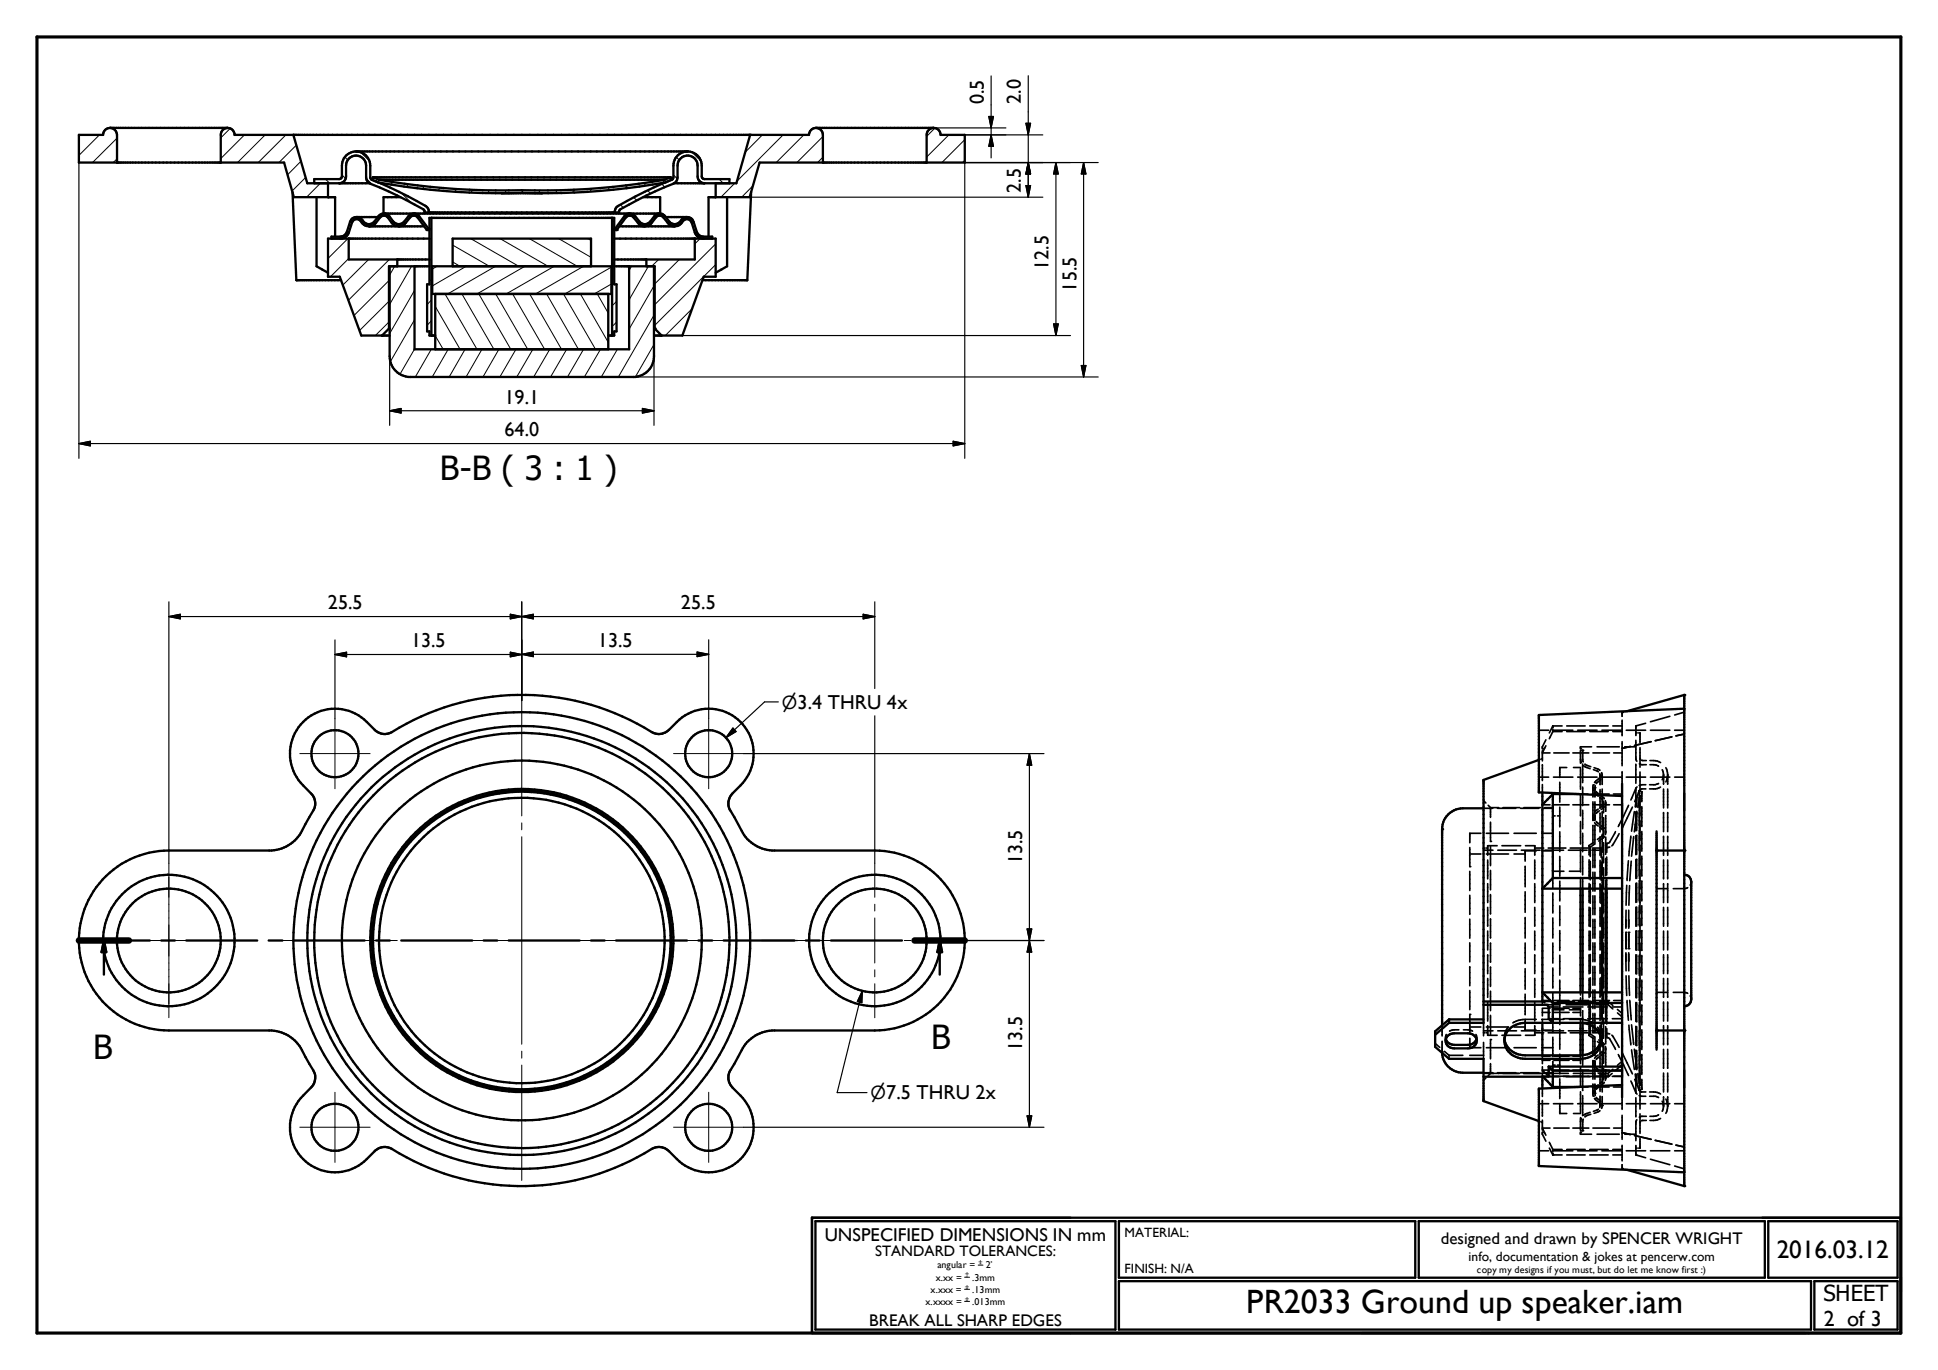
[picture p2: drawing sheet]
<svg xmlns="http://www.w3.org/2000/svg" width="297mm" height="210mm" viewBox="0 0 297 210" stroke-linecap="round" stroke-linejoin="round" font-family="sans-serif">
<g fill="none" stroke="#000" stroke-width=".36">
<path d="M16.9 19.6a1.04 1.04 0 0 0-1.1 1.1h-3.7v4.2h31.4l1.5 5.3h6.4v6.1M16.9 19.6a1.09 1.09 0 0 1 1 1.1v4.2M16.9 19.6h18M34.9 19.6a1.04 1.04 0 0 1 1 1.1h88.1a1.09 1.09 0 0 1 1-1.1M34.9 19.6a1.05 1.05 0 0 0-1.1 1.1v4.2M125 19.6a1.04 1.04 0 0 1 1.1 1.1v4.2M125 19.6h18.1M143.1 19.6a1.04 1.04 0 0 1 1 1.1h3.8v4.2h-31.5l-1.5 5.3h-6.3v6.1M143.1 19.6a1.09 1.09 0 0 0-1.1 1.1v4.2M44.8 29.4l.6 13.6h6.9M45 20.7l2.1 7.4h9.5M48.2 28.1v-.6l4-.1 .2-.4v-1.6a2.2 2.2 0 0 1 2-2.2h51.1a2.17 2.17 0 0 1 2 2.2v1.6l.2 .4 4.1 .1v.6"/>
<path d="M48.5 30.2v10.6l1.8 1M50.3 28.1v2.1M52 28.1a1.04 1.04 0 0 0 1-1.1v-1.6a1.54 1.54 0 0 1 1.6-1.6 1.54 1.54 0 0 1 1.5 1.6v2l.3 .5a79.3 79.3 0 0 1 8.5 4.3l.2 .4h29.8v-.2l.2-.3 2.6-1.4 5.8-2.8 .3-.3v-.4v-1.8a1.54 1.54 0 0 1 1.6-1.6 1.54 1.54 0 0 1 1.5 1.6v1.6a1.04 1.04 0 0 0 1.1 1.1M53.4 36.6v3.2h12.4M54.7 23.2a2.17 2.17 0 0 1 2 2.2v1.8l.3 .4M54.8 33.3l.6 .3a1.2 1.2 0 0 0 1.9 .5l.8-1.1 .6-.3h42.6l.5 .3 .8 1a1.19 1.19 0 0 0 2-.4l.5-.3M56.5 34.7h8.5M57 27.6a51.9 51.9 0 0 1 8.5 4.2l.2 .3v.5M57 27.6l1 .4a104.8 104.8 0 0 0 17.9 1.6 169.6 169.6 0 0 0 14.1-.2l8-.8 4-.6 .9-.4M57.2 27.2l.9 .4M57.2 27.2l-.2 .4M57.2 27.2h45.6"/>
<path d="M57.9 33.3h-3.3l-.4 .1-.5 .4-.5 1.7-.3 .5-.5 .2-1.6 .1v.3M58.1 27.6a110 110 0 0 0 21.9 1.6 108.4 108.4 0 0 0 21.9-1.6M58.1 27.6h43.8M59.1 32.7l.1 .1a2.09 2.09 0 0 1 1.1 1.1 1.07 1.07 0 0 0 1.7 .1l.7-1 .5-.3M60.9 39.8v1M61.4 30.2h-2.6v2.5M63.6 32.7l.5 .3 1.6 2.1M65.4 35.3l-1.4-1.9a.71 .71 0 0 0-1.2 0 2.88 2.88 0 0 1-1.1 1.2 1.35 1.35 0 0 1-1.7-.5l-.6-.7a.74 .74 0 0 0-1.2 0 2.7 2.7 0 0 1-1.1 1.2 1.5 1.5 0 0 1-2-.8 .76 .76 0 0 0-1.1 .3l-.7 1.9-.3 .3-.6 .3M65.4 35.3h.4M65.7 35.1l-.3 .2M65.7 35.1h.1M65.8 36.6h-15.5v5.8h1.8l3.3 9h4.3"/>
<path d="M66.1 33.4v18M72.5 32.6v.1M78 29.6h4M87.4 32.6v.1M93.8 33.4v18M94.1 36.6h15.6v5.8h-1.8l-3.3 9h-4.4M94.1 35.1h.2M94.1 35.3h.4M94.3 35.1l.2 .2M94.5 35.3l1.4-1.9a.74 .74 0 0 1 1.2 0 2.86 2.86 0 0 0 1.2 1.2 1.31 1.31 0 0 0 1.6-.5l.6-.7a.71 .71 0 0 1 1.2 0 2.86 2.86 0 0 0 1.1 1.2 1.5 1.5 0 0 0 2-.8 .76 .76 0 0 1 1.2 .3l.7 1.9 .3 .3 .6 .3M94.9 34.7h8.5M96.3 32.7l-.6 .5-1.4 1.9"/>
<path d="M96.7 32.7l.5 .3 .8 1a1.05 1.05 0 0 0 1.7-.1 2.17 2.17 0 0 1 1.2-1.2M98.6 30.2h2.6v2.5M99.1 39.8v1M102 33.3h3.3l.4 .1 .5 .4 .6 1.7 .3 .5 .5 .2 1.5 .1v.3M102.8 27.2l.1 .4M102.8 27.2l-.9 .4M102.9 27.6a55.3 55.3 0 0 0-8.4 4.2l-.2 .3-.1 .5M105.2 23.2a2.17 2.17 0 0 0-2 2.2v1.8l-.3 .4M106.5 36.6v3.2h-12.4M109.7 28.1v2.1M111.4 30.2v10.6l-1.7 1M115 20.7l-2.1 7.4h-9.6"/>
<path d="M115.1 29.4l-.6 13.6h-6.8M59.6 50.4l-1.1 1M59.6 50.4h.1M59.7 40.8v13.8a3.2 3.2 0 0 0 2.8 3.2h34.9a3.2 3.2 0 0 0 2.8-3.2v-13.8M63.5 40.8v12.7h32.9v-12.7M65.8 40.8h-6.2v9.6M66.2 40.8h27.5v4.3h-27.5zM66.7 51.4h-.9v-.6h-.3v-7.2h.3v-10.2h28.3v10.2h.4v7.2h-.4v.6h-.9M66.7 45.1v8.4M69.4 40.8v-4.2h21.2v4.2M93.2 45.1v8.4M94.1 40.8h6.2v9.6"/>
<path d="M100.2 50.4h.1M100.3 50.4l1.1 1M235.8 116.5l-8.4 3.1v37.2h-5.3M249.4 109l8.7-2.5v75.3l-8.7-2.5M258.1 108.6l-22.3 1v11.9l12.8 .5M15.7 134.8a13.9 13.9 0 0 1 10.2-4.4l16.1-.1a5.9 5.9 0 0 0 4.8-4l1.2-2a2.12 2.12 0 0 0-.3-2.7 8.6 8.6 0 0 1-3.1-4.5 6.9 6.9 0 0 1 3.4-7.6 6.9 6.9 0 0 1 8.2 1.2l1.5 1.4a2.12 2.12 0 0 0 2.4 .1 37.8 37.8 0 0 1 40.1 .2 2.19 2.19 0 0 0 2.3-.5 8.7 8.7 0 0 1 4-2.9 6.9 6.9 0 0 1 8 2.9 6.9 6.9 0 0 1-1 8.5l-1.3 1.3a2.25 2.25 0 0 0-.4 2.3l2 3.7a5.7 5.7 0 0 0 4.5 2.7h16.5a13.8 13.8 0 0 1 13.1 14.2 13.8 13.8 0 0 1-13.8 13.4h-16.2a5.5 5.5 0 0 0-4.1 2.7l-1.9 3.4a2.22 2.22 0 0 0 .4 2.6 8.9 8.9 0 0 1 2.9 4 6.9 6.9 0 0 1-3 8 6.9 6.9 0 0 1-8.5-1l-1.3-1.3a2.16 2.16 0 0 0-2.5-.3 37.8 37.8 0 0 1-40.2-.1 2.2 2.2 0 0 0-2.2 .4 9.4 9.4 0 0 1-3.5 2.8 6.9 6.9 0 0 1-8.4-2.5 6.9 6.9 0 0 1 .9-8.7l1.3-1.4a2.19 2.19 0 0 0 .2-2.5l-1.2-2.1a6.6 6.6 0 0 0-2.6-3.2l-1-.5-1.6-.3-16.5-.1a13.8 13.8 0 0 1-12-8.5 13.8 13.8 0 0 1 2.6-14.6zM227.4 123.9h-3.2a3.2 3.2 0 0 0-3.2 3.2v30.1M236.4 121.5v32M238 134.6l-1.6 1.6h12.2M238 121.7l-1.6 1.7M238 121.7v12.9M238 121.7h4"/>
<path d="M238 134.6h10.6M242.2 136.2v15.9M242.6 136.2v15.9M245.5 136.2v15.9M246.1 136.2v15.9M246.2 136.2v15.9M248.6 120.1v48.1M253.9 130.4h4.2M253.9 127.4v33.5M258.1 134.1a1.04 1.04 0 0 1 1.1 1.1v18a1.08 1.08 0 0 1-1.1 1.1M12.1 144.2h10.9M15.9 144.2v5.2"/>
<path d="M15.9 144.2l.4 1.8h-.7zM24.7 144.2h2.1M28.6 144.2h10.8M41.2 144.2h2.1M45 144.2h10.9M57.6 144.2h2.1M61.5 144.2h10.9M74.1 144.2h2.1M78 144.2h10.8M90.6 144.2h2.1M94.4 144.2h10.9M107 144.2h2.1"/>
<path d="M110.9 144.2h10.8M123.5 144.2h2.1M127.4 144.2h10.8M140 144.2h2.1M143.8 144.2h4.1M144 144.2l.4 1.8h-.7zM144 144.2v5.2M221.6 159.3a1.35 1.35 0 0 0 1.3 .9h2.1a1.3 1.3 0 0 0 1.3-.9M221.6 159.4a1.26 1.26 0 0 1 1.3-1h2.1a1.17 1.17 0 0 1 1.3 1.2 1.17 1.17 0 0 1-1.3 1.1h-2.1a1.23 1.23 0 0 1-1.4-1.3M222.1 156.3l-2.2 1.8v2.4l2.2 1.8h5.3v6.5l8.4 3.1M222.1 156.8l-2.2 1.8M222.1 156.3v.5"/>
<path d="M222.1 156.3h5.3M227.4 154h9.8M227.4 153.5h9.3M230.6 159.3a3 3 0 0 0 3.1 2.5h8.5M236.4 156.8v5M236.4 153.4l.1 .1M238 153.8v3l-.7-.6v-1.8l-.1-.2M238 153.8h10.6M242.2 156.8v5M242.4 156.8a2.87 2.87 0 0 1 2.9 3.3 3.2 3.2 0 0 1-3.1 2.2h-8.5a2.91 2.91 0 0 1-3.1-3.2 3 3 0 0 1 3.1-2.3h14.9M242.6 156.8v5M245.4 159.3a2.98 2.98 0 0 1-2.8 2.5"/>
<path d="M248.6 152.1h-12.2l1.6 1.7M253.9 158h4.2M221 161.4a3.2 3.2 0 0 0 3.2 3h3.2M227.4 165.1h9.8M236.4 165.1v1.8M236.5 165.1l1.5 1.5M237.3 163.5v1.5l-.1-.1M237.3 163.5l.7 .6M237.3 163.5h11.3M238 164.1v2.5M238 164.1h10.6M238 166.6h4"/>
<path d="M242.6 161.8h-.4M248.6 166.3l-12.8 .6v11.8l22.3 1M248.6 163.2l-.3 .3M124.4 186.7h166.9v17.7h-166.9zM125 187.2h45.9v16.6h-45.9zM171.5 196.4h106.1v7.4h-106.1zM171.5 187.2h45.4v8.7h-45.4zM217.4 187.2h53.1v8.7h-53.1zM271 187.2h19.8v8.7h-19.8zM278.1 196.4h12.7v7.4h-12.7z"/>
<circle cx="51.3" cy="115.5" r="3.6"/>
<circle cx="108.6" cy="115.5" r="3.6"/>
<circle cx="25.9" cy="144.2" r="10.1"/>
<circle cx="25.9" cy="144.2" r="8"/>
<circle cx="80" cy="144.2" r="21.9"/>
<circle cx="80" cy="144.2" r="27.6"/>
<circle cx="80" cy="144.2" r="22.8"/>
<circle cx="80" cy="144.2" r="32.9"/>
<circle cx="80" cy="144.2" r="35"/>
<circle cx="80" cy="144.2" r="23.2"/>
<circle cx="80" cy="144.2" r="31.8"/>
<circle cx="80" cy="144.2" r="23"/>
<circle cx="134.1" cy="144.2" r="7.9"/>
<circle cx="134.1" cy="144.2" r="10.1"/>
<circle cx="51.3" cy="172.8" r="3.6"/>
<circle cx="108.6" cy="172.8" r="3.6"/>
</g>
<g fill="#000">
<circle cx="17.9" cy="24.9" r=".18"/>
<circle cx="57.2" cy="27.2" r=".18"/>
<circle cx="58.9" cy="32.7" r=".18"/>
<circle cx="65.7" cy="35.1" r=".18"/>
<circle cx="93.8" cy="33.4" r=".18"/>
<circle cx="94.3" cy="35.1" r=".18"/>
<circle cx="94.5" cy="35.3" r=".18"/>
<circle cx="106.5" cy="36.6" r=".18"/>
<circle cx="115" cy="20.7" r=".18"/>
<circle cx="59.6" cy="50.4" r=".18"/>
<circle cx="93.8" cy="51.4" r=".18"/>
<circle cx="100.3" cy="50.4" r=".18"/>
<circle cx="258.1" cy="106.5" r=".18"/>
<circle cx="221" cy="127.1" r=".18"/>
<circle cx="253.9" cy="130.4" r=".18"/>
<circle cx="258.1" cy="130.4" r=".18"/>
<circle cx="253.9" cy="158" r=".18"/>
<circle cx="258.1" cy="158" r=".18"/>
<circle cx="258.1" cy="181.8" r=".18"/>
</g>
<g fill="none" stroke="#000" stroke-width=".25">
<path d="M235.8 111.9h1.5M235.8 119.1h1.5M236 116.4l-.2 .1M236.4 114.8h.1M236.4 115.1v1.5M236.4 117.2v2.5M236.4 116.3l-.2 .1M236.9 113.4l-.5 1.1v.3M236.9 114.3l-.5 1.1h1.1M238 111.3v.3M238 111.9v.2M238 112.1l-.6 1.1"/>
<path d="M238 111.3l-.6 1.1M238 112.1h1.4M238 111.3h1.4M238.1 111.9h3M238.1 119.1h3M238.1 115.4h2.4M239 119.9v3.1M240.1 117.7h-1.1v1.5M240.1 112.1h2.8M240.1 111.3h2.8M241.1 115.4h2.4M241.2 117.7h1"/>
<path d="M241.8 111.9h3M241.8 119.1h3M242.2 114.8h.1M242.2 115.1v1.9M242.2 117.8v3.2M242.2 116.4l.1 .5M242.2 115h.1M242.4 115h.2M242.6 115h.1M242.6 115v1.8M242.6 117.1v2.9M242.7 117.4l1 .4"/>
<path d="M242.9 117.1l.9 .4M243.6 112.1h2.9M243.6 111.3h2.9M243.9 114.5h-1.7v.3M244.1 115.4h2.6M244.2 118l.8 .3M244.3 117.7l.9 .4M244.4 119.9h.1M244.8 114.5h3.4M244.8 119.6l-.4 .3M244.9 119.8l-.3 .3M245.1 119.3l-.3 .2"/>
<path d="M245.2 118.6v.3M245.2 118.9v.2M245.2 118.9v1.4M245.3 119.5l-.3 .3M245.4 118.4l.1 .5M245.5 111.9h3M245.5 119.1h3M245.5 118.9v.3M245.5 118.9v1.3M247.2 112.1h1.4M247.2 111.3h1.4M247.3 115.4h1.3"/>
<path d="M248.6 110.4v2.4M248.6 113.7v3.7M248.6 118.3v1.8M248.9 109.2h-.3v.6M249 114.5h1.7M249.2 111.9h3M249.2 119.1h3M249.4 109l-.3 .1M249.9 114.4l-1.3 .3M250.7 113.5v2.9M250.7 117.1v3M250.7 116.2l.2 .5"/>
<path d="M250.7 112.4h.2M251.1 112.4h.2v1.4M251.2 117.1l.4 .1h.7M251.3 114.6v3M251.3 118.3v3M251.3 116.2l.1 .2M251.6 116.5l.7 .1M252.2 110.9l-1.5 .4v1.5M252.9 117.2l.8 .1 .5 .2M252.9 116.6h.8l.8 .3M252.9 111.9h3M252.9 119.1h3"/>
<path d="M253 113.7l-2.5 .6M254.7 118l.2 .8M254.9 118.8l-.2 .7M254.9 118.8v1.4M255.3 117.7l.3 1.1M255.6 118.8l-.3 1.1M255.6 118.8v1.4M255.9 109.8l-3 .8M256.2 113l-2.5 .5M256.6 111.9h1.5M256.6 119.1h1.5M258.1 112.5l-1.2 .3"/>
<path d="M258.1 109.2l-1.5 .4M225.3 132.8h.1M225.3 129.9v2.9M225.3 133.6v2.9M225.3 137.2v3M225.3 130.9h1.7M227 127.7h-1.7v1.5M227.4 122.7l.3 .4M227.4 123.9h1.4M227.4 130h.2M227.4 130.3h1.4M227.8 127.7h3.4"/>
<path d="M227.8 130.9h3.4M227.8 130h.2M228 131.8v2.9M228 135.5v2.9M228 139.1v2.9M228.1 123.4l.3 .4M228.4 129h.1M228.4 123.8h1.3M228.4 123.8v1.5M228.4 126v3M228.4 129.7v3M228.4 133.4v3"/>
<path d="M228.4 137.1v3M229.4 129.6h-1.4v1.5M229.5 123.9h2.8M229.5 130.3h2.9M230.2 129.6h2.9M230.3 123.8h2.6M232 127.7h3.4M232 130.9h1.7M233 123.9h2.8M233.2 130.3h2.8M233.5 123.8h2.6M233.7 132.8v3.1"/>
<path d="M233.7 136.7v3.2M233.8 129.6h1.4v1.5M235.2 131.8v2.9M235.2 135.5v2.9M235.2 139.1v2.9M235.2 130h1.4M235.4 130.4h-1.7v1.6M236.3 127.7h1.7M236.3 130.4h1.7M236.4 123.4h1.1M236.4 120.3v1.2M236.6 123.9h1.4"/>
<path d="M236.7 123.8h1.3M236.8 130.3h2.8M237.3 130h2.7M238 134.6v1.5M238 136.9v3.1M238 125.1h.3M238 133.6h1.7M238.1 123.4h2.4M238.7 125.1h.3M239 123.7v3.1M239 127.5v3M239 131.3v3"/>
<path d="M239 135.1v3M239 138.9v3M240.4 130.3h2.8M240.5 133.6h1.7M240.6 130h2.8M241.1 123.4h2.4M242 121.7h1.4M242.2 121.8v3.3M242.2 125.9v3.5M242.2 130.2v3.5M242.2 134.5v1.7M242.6 120.7v2.8"/>
<path d="M242.6 124.2v2.8M242.6 127.7v2.9M242.6 131.3v2.8M242.6 134.8v1.4M243.5 129.6v1.5M243.5 131.8v2.9M243.5 135.4v3M243.5 139.1v2.9M243.5 129.6l.1 .1M243.7 129.8v.1M243.7 129.9v1.4M243.7 132v2.9"/>
<path d="M243.7 135.6v2.9M243.7 139.2v2.8M244 130.3h1.4M244 121.7h2.6M244 130h1.4v1.4M244.1 120.8h.1M244.1 123.4h2.6M244.1 125.5l.1 .2M244.1 122.9v2.9M244.1 126.5v2.9M244.1 130.1v2.9M244.1 133.7v2.9"/>
<path d="M244.1 137.3v2.9M244.1 121l.1 .2M244.2 125.7h.1M244.2 120.3h.1M244.2 129.2l-.7 .4M244.2 120.3l-.1 1.9M244.2 124.9l-.1 .2M244.4 129.4l-.7 .5M244.4 121.5h.1M244.4 126.1l.5 .5M244.4 121.5l.5 .6M244.4 120.8h.1"/>
<path d="M244.4 120.8l.1 .3M244.4 120.8v1.4M244.4 122.9v2.9M244.4 126.5v2.9M244.4 130.1v2.9M244.4 133.7v2.9M244.4 137.3v2.9M244.5 120.4l-.1 .4M244.5 125v.6M244.6 121.3l.5 .5M244.6 125.9l.5 .5M244.9 124l-.5 .5"/>
<path d="M245.1 124.3l-.5 .4M245.2 126.8l.4 .4M245.2 122.3l.4 .3M245.2 121v2.9M245.2 124.6v2.9M245.2 128.3v2.8M245.2 131.9v2.9M245.2 135.5v2.9M245.2 139.1v2.9M245.4 132.1v2.9M245.4 135.7v2.8M245.4 139.2v2.8"/>
<path d="M245.4 126.6l.5 .4M245.4 122l.5 .4M245.5 121v2.7M245.5 124.4v2.8M245.5 127.9v2.8M245.5 131.4v2.7M245.5 134.8v1.4M245.6 128l-.8 .7M245.6 123.5l-.4 .3M245.7 122.8l.1 .2M245.7 127.4v.4M245.8 123l-.1 .3"/>
<path d="M245.8 123v1.6M245.8 125.4v3M245.8 129.2v3.1M245.8 133v3.1M245.8 136.9v3.1M245.9 128.2l-.9 .7M245.9 123.7l-.5 .4M246 127.3v.6M246 122.7l.1 .3M246.1 123l-.1 .4M246.1 123v1.4M246.1 125v2.7"/>
<path d="M246.1 128.3v2.7M246.1 131.6v2.6M246.1 134.9v1.3M246.2 129.3v1.4M246.2 131.4v2.7M246.2 134.8v1.4M246.2 129.9h.1M246.3 129.9h.1M246.3 129.3h.1M246.5 129.3h.1M246.5 129.3h-.2M246.7 129.8l-.4 .1"/>
<path d="M247.3 121.7h1.3M247.3 123.4h1.3M247.6 127.5l-1 1.7M248.1 127.8l-1.1 1.9M249.2 139.5v2.8M249.3 135.7l-.1 3.1M249.6 132l-.2 3M249.6 123.4l-1.6 3.3M249.6 139.5v2.8M249.7 135.8l-.1 3M249.9 128.2l-.3 3M250 132l-.2 3"/>
<path d="M250.2 123.7l-1.6 3.3M250.4 128.2l-.4 3M250.5 124.4l-.5 3M250.7 120.8v2.9M250.7 124.4v3M250.7 128.1v2.9M250.7 131.8v2.9M250.7 135.4v2.9M250.7 139.1v2.9M250.8 122.2v1.4M250.8 124.4v2.9M250.8 128v3"/>
<path d="M250.8 131.7v3M250.8 135.4v2.9M250.8 139v3M250.8 122.2l-.2 1.5M250.9 120.6l-1 2M250.9 124.5l-.4 3M251 121.8l-.2 .4M251.2 121.2l-.7 1.7M251.2 121.2v1.5M251.2 123.5v3.1M251.2 127.3v3.1M251.2 131.2v3"/>
<path d="M251.2 135v3.1M251.2 138.8v3.1M251.2 121.2l-.1 .3M251.2 121.2l.2 .1M251.3 122.3v1.5M251.3 124.5v2.9M251.3 128.1v2.9M251.3 131.8v2.9M251.3 135.4v2.9M251.3 139.1v2.9M251.3 122.3l-.3 1.5M251.3 122.1h.1"/>
<path d="M251.3 122.1v3M251.3 125.8v3M251.3 129.6v3M251.3 133.3v3M251.3 137.1v3M251.3 121.1l-.1 .1M251.4 122l-.1 .3M251.5 121.3l.1 .1M251.6 121.4v1.5M251.6 123.7v3M251.6 127.5v3M251.6 131.2v3.1"/>
<path d="M251.6 135.1v3M251.6 138.8v3.1M251.6 121.4l-.1 .3M252.2 120.3l-1 .1M252.2 120.9l-.7 .1M253.9 136.2h1.7M254.2 120.1l-.5 .2h-.9M254.5 120.7a2.3 2.3 0 0 1-1.7 .2M254.9 121v2.9M254.9 124.6v2.9M254.9 128.2v2.9M254.9 131.8v2.9"/>
<path d="M254.9 135.5v2.9M254.9 139.1v2.9M255.6 121v2.9M255.6 124.6v2.9M255.6 128.2v2.9M255.6 131.8v2.9M255.6 135.5v2.9M255.6 139.1v2.9M258.7 136.1l-.6 .1h-1.7M259.2 135.2l-.2 .5M219.9 160l.8 .6M221 157.2v1.6"/>
<path d="M221 159.6v1.7M221.5 159.4v.1M221.5 159.1l.1 .2M221.6 158.6l-.1 .6M223.6 157.9h-1l-.4 .2M224.3 157.9h.9l.5 .2M225.3 155.5h.1M225.3 140.9v2.9M225.3 144.5v3M225.3 148.2v2.9M225.3 151.8v3M225.3 155.5v2.9"/>
<path d="M225.3 159.2v1.4h1.7M225.3 157.4h1.7M226.2 158.6l.1 .7M226.3 159v.2M226.3 159.4v.1M227.4 156.8v2M227.4 159.8v2.2M227.4 158.3h.2M227.4 158h1.4M227.8 157.4h3.4M227.8 158.3h.2M228 142.7v2.9"/>
<path d="M228 146.4v2.9M228 150v2.9M228 153.6v2.9M228 157.2v1.5h1.4M228.4 159.4h.1M228.4 140.8v3M228.4 144.6v2.9M228.4 148.2v3M228.4 152v2.9M228.4 155.7v2.9M228.4 159.4v2.9M229.5 158h2.9"/>
<path d="M230.2 158.7h2.9M230.6 159.4v.1M231.1 157.5l-.5 .9v.9M232 157.4h1.7M233.2 158h2.8M233.7 140.6v3.2M233.7 144.6v3.1M233.7 148.5v3.1M233.7 152.4v3.2M233.7 156.3v1.6h1.7M235.2 142.7v2.9M235.2 146.4v2.9"/>
<path d="M235.2 150v2.9M235.2 153.6v2.9M235.2 157.2v1.5h-1.4M235.2 158.3h1.4M235.4 156.3a8 8 0 0 0-2.7 .1l-.8 .4M236.3 157.9h1.7M236.3 156.3h3.4M236.4 153.5v.6M236.4 154.6v1.1M236.4 156.3v.5M236.4 153.4h1.1M236.4 155.2h1.1"/>
<path d="M236.4 154.6h1.1M236.5 153.5l.3 .3M236.7 153.5h1.3M236.8 158h2.8M237 154l.2 .2M237.2 154h1.9M237.3 158.3h2.7M237.3 156.2h1.5M237.3 154.4h1.5M238 140.7v3.1M238 144.6v3M238 148.4v3.1"/>
<path d="M238 152.2v1.6M238 159v3M238 154.8h1.7M238.1 153.4h2.4M238.1 155.2h2.4M238.1 154.6h2.4M238.7 153.5h2.6M239 142.7v3M239 146.4v3.1M239 150.2v3.1M239 154v3.1M239 157.8v3"/>
<path d="M239.6 156.2h3M239.6 154.4h3M239.7 156.8h-1.7v1.5M240 154h3.7M240.4 158h2.8M240.5 154.8h1.7M240.5 156.8h1.8M240.5 156.3h1.7M240.6 158.3h2.8M241.1 153.4h2.4M241.1 155.2h1.1M241.1 154.6h1.1"/>
<path d="M241.9 153.5h2.6M242.2 152.1v.4M242.2 153v1M242.2 154.6v1.1M242.2 156.3v.5M242.2 156.3l1.1 .1 .8 .4M242.3 156.8h.1M242.6 152.1v1.9M242.6 154.9v1.9M243.3 156.2h3M243.3 154.4h3M243.5 142.7v2.9"/>
<path d="M243.5 146.4v2.9M243.5 150v2.9M243.5 153.6v2.9M243.5 157.3v1.4M243.5 158.7l.7 .5M243.6 158.7h-.1M243.7 142.8v2.8M243.7 146.3v2.9M243.7 149.9v2.9M243.7 153.5v2.8M243.7 157.1v1.4M243.7 158.5l.7 .4"/>
<path d="M243.7 158.5v.1M244 158h1.4M244 158.3h1.4M244.1 153.4h2.6M244.1 140.9v2.9M244.1 144.5v2.9M244.1 148.1v2.9M244.1 151.7v2.9M244.1 155.4v2.8M244.1 159v2.8M244.4 140.9v2.9M244.4 144.5v2.9"/>
<path d="M244.4 148.1v2.9M244.4 151.7v2.9M244.4 155.4v2.8M244.4 159v2.8M244.6 154h1.9M244.8 159.7l.8 .6M244.8 157.5l.5 .9 .1 .9M245 159.4l.9 .7M245.2 153.5h1.3M245.2 142.7v2.9M245.2 146.3v2.9M245.2 150v2.9"/>
<path d="M245.2 153.6v2.9M245.2 157.2v2.9M245.4 158.3h.1M245.4 142.8v2.8M245.4 146.3v2.8M245.4 149.8v2.9M245.4 153.4v2.8M245.4 156.9v1.4M245.4 159.4v.1M245.5 152.1v1.4M245.5 154.2v2.8M245.5 157.7v2.8"/>
<path d="M245.8 140.7v3.1M245.8 144.6v3M245.8 148.4v3.1M245.8 152.3v3M245.8 156.1v3.1M245.8 159.9v3.1M246.1 152.1v1.3M246.1 154.1v2.6M246.1 157.4v2.6M246.2 152.1v1.4M246.2 154.2v2.8M246.2 157.7v1.4"/>
<path d="M246.2 158.4h.1M246.3 158.4h.1M246.3 159.1h.1M246.3 158.4l.4 .1M246.3 159.1h.2M246.5 159.1h.1M246.5 154l.7 .7M246.5 153.5v.2M246.5 153.9v.1M246.5 153.5l.7 .6M246.6 159.2l1 1.7M247 158.7l1.1 1.9"/>
<path d="M247.1 156.2h1.5M247.1 154.4h1.5M247.3 153.4h1.3M247.9 155.3l.7 .6M247.9 154.7l.7 .7M249.2 145.4h.1M249.2 142.9h.1M249.2 146.1v2.7M249.2 142.9v2.5M249.2 149.6l.1 3M249.2 143.1v2.1M249.4 153.4l.2 3"/>
<path d="M249.6 145.4h.1M249.6 142.9h.1M249.6 142.9v2.5M249.6 146.1v2.7M249.6 157.2l.3 3M249.6 149.6l.1 3M249.6 143.1v2.1M249.8 153.3l.2 3M250 157.1l.4 3M250.7 142.7v3M250.7 146.4v2.9M250.7 150v2.9"/>
<path d="M250.7 153.7v2.9M250.7 157.3v3M250.8 142.7v3M250.8 146.4v2.9M250.8 150v3M250.8 153.7v2.9M250.8 157.4v2.9M251.2 142.7v3M251.2 146.5v3M251.2 150.3v3.1M251.2 154.1v3.1M251.2 157.9v3.1"/>
<path d="M251.3 145.6h.1M251.3 142.7h.1M251.3 146.4v2.9M251.3 150v2.9M251.3 153.7v2.9M251.3 157.3v2.9M251.3 140.8v3M251.3 144.6v3M251.3 148.3v3M251.3 152v3M251.3 155.8v3M251.3 159.5v3"/>
<path d="M251.6 142.7v3M251.6 146.5v3M251.6 150.2v3.1M251.6 154.1v3M251.6 157.9v3M253.9 152.1h1.7M254.9 142.7v2.9M254.9 146.4v2.9M254.9 150v2.9M254.9 153.6v2.9M254.9 157.2v3M255.6 142.7v2.9"/>
<path d="M255.6 146.4v2.9M255.6 150v2.9M255.6 153.6v2.9M255.6 157.2v3M256.4 152.1h1.7l.6 .2M259 152.7l.2 .5M221 161.2h.1M221 161.3v.1M221.4 161.2l.7 .6M222.1 161.8v.2M222.1 162.1v.2M222.1 161.8h2.1"/>
<path d="M225.3 161.8h2.1M227.4 162.1v.2M227.4 164.5h5.5M227.4 164.4h1.4M227.7 165.3l-.3 .3M227.8 160.6h3.4M228.4 163v1.5l-.3 .4M229.5 164.4h2.8M232 160.6h3.4M233 164.4h2.8M233.5 164.5h3M235.8 171.9h.2"/>
<path d="M235.8 169.2h1.5M235.8 176.4h1.5M236.2 172l.2 .1M236.3 160.6h1.7M236.4 173.6h.1M236.4 161.8v.3M236.4 162.3v.7M236.4 163.5v.8M236.4 164.7v.3M236.4 165v.1M236.4 166.9v1.2M236.4 168.7v2.4"/>
<path d="M236.4 171.7v1.5M236.4 173.6v.3l.5 1M236.4 165h1.1M236.4 161.9h1.1M236.4 162.5h1.1M236.4 165l.1 .1M236.6 164.4h1.4M236.7 164.5h3.7M236.9 164.6l.3 .3M237.2 165.1h1.9M237.3 165h1.5M237.4 175.1l.6 1.1"/>
<path d="M237.4 176l.6 1M237.5 172.9h-1.1l.5 1.1M237.5 164h-1.1l.3 .3M238 177h.1M238 176.2h1.4M238 177h1.4M238 162.7v1.4M238 176.2v.3M238 176.8v.2M238 163.3h.3M238.1 169.2h3M238.1 176.4h3"/>
<path d="M238.1 172.9h2.4M238.1 164h2.4M238.1 165h2.4M238.1 161.9h2.4M238.1 162.5h2.4M238.7 163.3h.3M239 161.6v3M239 165.4v3M239 169.2v1.5h1.1M239.6 165h3M240 165.1h3.7M240.1 176.2h2.8"/>
<path d="M240.1 177h2.8M241.1 172.9h2.4M241.1 164h2.4M241.1 165h2.4M241.1 161.9h1.1M241.1 162.5h1.1M241.1 164.5h3.1M241.2 170.7h1M241.8 169.2h3M241.8 176.4h3M242 166.6h1.4M242.2 173.6h.1"/>
<path d="M242.2 161.8v.2M242.2 162.1v.3M242.2 162.5v.5M242.2 163.5v.8M242.2 164.7v1.9M242.2 167.4v3.1M242.2 171.3v1.9M242.2 173.6v.3h1.7M242.2 173.3h.1M242.3 171.4l-.1 .6M242.4 173.3h.2M242.6 173.3h.1"/>
<path d="M242.6 161.8v1.5M242.6 164.1v3.1M242.6 168v3M242.6 171.6v1.7M243.3 165h3M243.6 176.2h2.9M243.6 177h2.9M243.7 170.5l-1 .5M243.8 170.8l-.9 .4M244 166.6h2.6M244.1 167.6h.1M244.1 172.9h2.6"/>
<path d="M244.1 164h2.6M244.1 165h2.6M244.1 162.6v2.8M244.1 166.2l.1 1.8M244.1 163.3l.1 .2M244.2 162.6h.1M244.2 168h.1M244.2 162.6l-.1 .2M244.2 167.2l-.1 .2M244.4 168.4h.1M244.4 166.8h.1M244.4 163.8l.5 .5"/>
<path d="M244.4 168.4l.4 .4M244.4 167.6h.1M244.4 167.6l.1 .3M244.4 162.6v2.8M244.4 166.2v1.4M244.5 167.3l-.1 .3M244.5 162.7v.7M244.6 165.1h1.9M244.6 168.2l.3 .3M244.6 163.7l.5 .4M244.8 173.9h3.4M244.8 168.8l.3 .2"/>
<path d="M244.9 164.5h1.6M244.9 161.7l-.5 .5M244.9 166.3l-.5 .5M245 170l-.8 .4M245 168.6l.3 .3M245.1 166.6l-.5 .4M245.1 162l-.5 .4M245.2 169.2v.3M245.2 164.5l.4 .4M245.2 170.3l-.9 .4M245.2 169.5h.1M245.2 169.5v.3"/>
<path d="M245.2 160.8v2.9M245.2 164.4v2.9M245.2 168v1.5M245.4 164.3l.5 .4M245.5 169.2v.3M245.5 169.2h3M245.5 176.4h3M245.5 169.5h.1M245.5 169.5l-.1 .4M245.5 161.1v2.8M245.5 164.6v2.8M245.5 168.1v1.4"/>
<path d="M245.6 161.1l-.4 .4M245.6 165.7l-.4 .4M245.7 160.5v.4M245.7 165.1l.1 .2M245.8 165.3l-.1 .2M245.8 163.8v1.5M245.9 161.3l-.5 .5M245.9 165.9l-.5 .5M246 160.4v.6M246 165l.1 .3M246.1 165.3l-.1 .3M246.1 160.7v2.6"/>
<path d="M246.1 164v1.3M246.5 164.5v.2M246.5 164.9v.2M247.1 164.5l-.6 .6M247.1 165h1.5M247.2 176.2h1.4M247.2 177h1.4M247.2 163.9l-.7 .6M247.3 166.6h1.3M247.3 172.9h1.3M247.3 164h1.3M247.3 165h1.3"/>
<path d="M248 161.7l1.6 3.2M248.3 163.5l-.6 .5M248.6 161.3l1.6 3.3M248.6 173.6l1.3 .3M248.6 168.2v1.9M248.6 171v3.7M248.6 175.6v2.4M248.6 178.5v.6l.3 .1M248.6 162.7l-.7 .6M249 173.9h1.7M249.1 179.3h.3M249.2 169.2h3"/>
<path d="M249.2 176.4h3M249.9 165.7l1 2M250 160.9l.5 3M250.5 160.8l.4 3M250.5 174.1l2.5 .6M250.5 165.5l.7 1.6M250.6 164.7l.2 1.5M250.7 177h.1M250.7 161v2.9M250.7 164.6v3M250.7 168.3v2.9M250.7 171.9v3"/>
<path d="M250.7 175.6v1.4M250.7 177l1.5 .5M250.7 176h.2M250.8 166.2l.2 .3M250.8 161v3M250.8 164.7v1.5M250.9 171.7l-.2 .5M251 164.6l.3 1.4M251.1 166.8l.1 .3M251.2 168l1 .1M251.2 167.1l.1 .2M251.2 161.8v3.1"/>
<path d="M251.2 165.6v1.5M251.3 166h.1M251.3 160.9v3M251.3 164.6v1.4M251.3 166l.1 .4M251.3 163.3v3M251.3 167v3M251.3 170.7v3M251.3 174.5v1.5h-.2M251.4 167.1h-.2M251.4 172l-.1 .2M251.5 167.4h.7"/>
<path d="M251.5 166.7l.1 .3M251.6 161.7v3M251.6 165.5v1.5M251.6 167h-.1M252.3 171.1h-.7l-.4 .2M252.3 171.8h-.7M252.8 168.1a1.7 1.7 0 0 1 1.4 .2M252.8 167.4l1.2 .1 .5 .2M252.9 177.7l3 .8M252.9 169.2h3M252.9 176.4h3M253.7 174.8l2.5 .6"/>
<path d="M254.2 170.9l-.5 .2h-.8M254.5 171.5l-.5 .2-1.1 .1M254.7 168.8l.2 .8M254.9 169.6l-.2 .7M254.9 160.9v2.9M254.9 164.5v2.9M254.9 168.1v1.5M255.3 168.5l.3 1.1M255.6 169.6l-.3 1.1M255.6 160.9v2.9M255.6 164.5v2.9M255.6 168.1v1.5"/>
<path d="M256.6 178.7l1.5 .5M256.6 169.2h1.5M256.6 176.4h1.5M256.9 175.5l1.2 .3"/>
</g>
<path d="M5.7 5.7h285.6v198.7h-285.6z" fill="none" stroke="#000" stroke-width=".48"/>
<g fill="none" stroke="#000" stroke-width=".15">
<path d="M35.3 19.7l-1.5 1.4M143.3 19.7l-1.3 1.2M15.2 20.7l-3.1 3.1M17.9 24.4l-.6 .5M17.9 21.2l-3.7 3.7M37.5 20.7l-3.7 3.6M40.6 20.7l-4.2 4.2M43.8 20.7l-4.2 4.2M45.4 22.3l-2.7 2.6M46.1 24.7l-2 2.1M46.8 27.2l-2 2.1M49.1 28.1l-2.1 2.1"/>
<path d="M49.9 27.5l.6 .6M50.3 30.1l-.1 .1M52.3 36.2l.3 .3M52.4 26.8l.5 .6M52.9 24.1l.4 .5M53.3 36.6l-3 3M53.4 39.6l-2.8 2.8M53.5 34.3l.3 .3M55.3 23.4l1.3 1.3M56.2 27.4l.8 .9M56.5 39.8l-3.9 3.9M56.7 34.3l.3 .3"/>
<path d="M57.8 27.5l-.2 .3M58.4 32.8l.3 .3M59.7 39.8l-6.3 6.2M60.2 27.9l-.2 .4M61.5 29.6l1.5 1.5M62.3 33.5l.2 .3M62.6 28.2l-.3 .4M65 28.5l-.2 .4M66 33.4l-.2 .2M66.1 39.7l-.3 .3M66.1 36.5l-.3 .3M67.4 28.8l-.2 .4"/>
<path d="M69.4 37.6l5.6 3.2M69.9 29l-.2 .4M72.1 36.6l7.4 4.2M72.4 29.1l-.2 .4M75 29.2l-.2 .4M76.6 36.6l7.4 4.2M77.6 29.2l-.3 .4M80.2 29.2l-.3 .4M81.1 36.6l7.4 4.2M82.8 29.2l-.3 .4M85.4 29.2l-.3 .4M85.6 36.6l5 2.8"/>
<path d="M88 29.1l-.2 .4M90.1 36.6l.5 .3M90.7 28.9l-.3 .5M93.4 28.7l-.2 .4M94.1 37l-.3 .4M94.1 33.9l-.3 .3M94.8 34.3l.2 .2M95.1 31.4l.4 .5M96.2 28.4l-.3 .5M96.4 32.7l.5 .4M97.1 30.3l.5 .4M97.4 33.7l.9 .8"/>
<path d="M99 28l-.3 .4M99.2 29.2l.5 .5M100.2 33.3l.2 .2M100.9 39.8l-1 1M101.4 28.2l.5 .5M101.9 27.6l-.3 .4M103.2 26.8l.6 .6M103.7 24.1l.4 .5M104.1 39.8l-3.8 3.7M104.1 34.1l.2 .2M106.1 23.4l1.3 1.3M107 27.5l.5 .5"/>
<path d="M107.3 36.6l-.8 .8M109.7 37.4l-9.4 9.3M110.2 27.5l.6 .6M112.6 28.1l-2.1 2.1M115.4 28.5l-1.7 1.7M116.8 20.7l-2.6 2.6M120 20.7l-7 7.1M123.2 20.7l-4.2 4.2M126.1 24.1l-.8 .8M126.1 20.9l-4 4M145.4 20.7l-3.4 3.4M147.9 24.6l-.4 .3"/>
<path d="M147.9 21.4l-3.5 3.5M59.6 49.4l-2.1 2M59.6 46.2l-4.5 4.5M59.6 43l-5.3 5.4M60.5 40.8l-.8 1.4M63.1 40.8l-3.4 5.9M63.5 44.5l-3.8 6.6M63.5 49l-3.7 6.5M63.5 53.5l-2.2 3.9M66.1 53.5l-2.4 4.3M66.1 42.8l-.3 .3M66.1 49.2l-.6 .7"/>
<path d="M66.1 46l-.6 .7M66.7 51.5l1.2 2M66.7 47l3.8 6.5M67 40.8l-.8 .5M68.2 45.1l4.9 8.4M68.7 53.5l-2.5 4.3M69.4 40.2l1.1 .6M70.8 45.1l4.9 8.4M71.3 53.5l-2.5 4.3M71.5 40.8l-5.3 3M73.4 45.1l4.9 8.4M73.9 53.5l-2.5 4.3"/>
<path d="M75.9 40.8l-7.3 4.3M76 45.1l4.9 8.4M76.5 53.5l-2.5 4.3M78.6 45.1l4.9 8.4M79.1 53.5l-2.5 4.3M80.4 40.8l-7.3 4.3M81.2 45.1l4.9 8.4M81.7 53.5l-2.5 4.3M83.8 45.1l4.8 8.4M84.3 53.5l-2.5 4.3M84.9 40.8l-7.3 4.3M86.4 45.1l4.9 8.4"/>
<path d="M86.8 53.5l-2.4 4.3M89 45.1l4.2 7.4M89.4 53.5l-2.4 4.3M89.4 40.8l-7.3 4.3M91.5 45.1l1.7 2.9M92 53.5l-2.4 4.3M93.7 43.5l-2.6 1.6M93.7 40.9l-7.1 4.2M94.1 43.4l-.3 .3M94.1 40.2l-.3 .3M94.5 49.4l-.7 .7M94.5 46.2l-.7 .7"/>
<path d="M94.6 53.5l-2.4 4.3M96.8 40.8l-.4 .7M99.4 40.8l-3 5.2M100.2 43.8l-3.8 6.6M100.2 48.3l-5.4 9.5M100.2 52.8l-2.8 5M106.1 47.3l-4.1 4.1M109.7 40.6l-9.4 9.3M46 115.5h10.7M51.3 110.2v10.7M80 107.4v17.7M103.2 115.5h10.8"/>
<path d="M108.6 110.2v10.7M25.9 132.3v23.7M80 126.1v1.1M80 128.3v31.8M134.1 132.3v5.2M134.1 138.6v1.1M14 144.2h23.7M43.2 144.2h17.7M62 144.2h1M64.1 144.2h31.8M97 144.2h1M99.1 144.2h17.6"/>
<path d="M122.2 144.2h5.2M128.5 144.2h1.1M130.6 144.2h6.9M134.1 140.7v6.9M134.1 148.7v1M134.1 150.8v5.2M138.6 144.2h1M140.7 144.2h5.2M46 172.8h10.7M51.3 167.4v10.8M80 161.1v1.1M80 163.3v17.7"/>
<path d="M103.2 172.8h10.8M108.6 167.4v10.8M147.8 195.8h.8M147.8 197.6h.8M147.8 199.5h.8M149.9 193.9h.8"/>
</g>
<path d="M12.1 144.2h7.7M140.2 144.2h7.7" fill="none" stroke="#000" stroke-width=".99"/>
<path d="M15.9 144.2l.4 1.8h-.7zM144 144.2l.4 1.8h-.7z" fill="#000" stroke="#000" stroke-width=".36"/>
<g fill="none" stroke="#000" stroke-width=".18">
<path d="M143.1 19.6h11.1M151.5 17.9h.8l-.4 1.7zM151.9 11.6v12.6M157.2 18.9h.7l-.3 1.8zM157.6 11.6v18.6M12.1 24.9v45.4M114.9 30.2h44.9M147.9 20.7h11.9M151.9 20.7l.4 1.7h-.8zM157.2 28.4h.7l-.3 1.8zM157.6 24.9l.3 1.8h-.7zM161.8 24.9l.4 1.8h-.7z"/>
<path d="M161.8 24.9v26.5M166.1 24.9l.3 1.8h-.7zM166.1 24.9v32.9M168.3 24.9h-20.4v45.4M59.7 54.6v10.6M97.1 57.8h71.2M100.2 54.6v10.6M104.6 51.4h59.5M161.5 49.7h.7l-.4 1.7zM165.7 56h.7l-.3 1.8zM12.1 68h135.8M12.1 68l1.7-.4v.8z"/>
<path d="M59.7 63h40.5M59.7 63l1.8-.4v.7zM98.5 62.6l1.7 .4-1.7 .3zM146.1 67.6l1.8 .4-1.8 .4zM25.9 94.5h108.2M25.9 94.5l1.7-.3v.7zM25.9 92.3v40M51.3 98.1v12.1M78.2 100l1.8 .3-1.8 .4zM78.2 94.2l1.8 .3-1.8 .4zM80 92.3v15.1M80 94.5l1.7-.3v.7z"/>
<path d="M106.8 100l1.8 .3-1.8 .4zM108.6 98.1v12.1M132.3 94.2l1.8 .3-1.8 .4zM134.1 92.3v13.2M51.3 100.3h28.7M51.3 100.3l1.8-.3v.7zM80 100.3h28.6M80 100.3l1.7-.3v.7zM112.3 111.6l.5 .5-1.5 1zM114 115.5h46M119.3 107.6h-2.1l-5.9 5.5M134.1 109.7v22.6"/>
<path d="M157.8 115.5v57.3M157.8 115.5l.3 1.8h-.7zM116.7 144.2h5.5M132.2 151.9l-3.9 15.6h4.6M132.2 151.9l-.1 1.8-.7-.2zM145.9 144.2h14.1M157.4 142.4l.7 3.6h-.7l.7-3.6zM114 172.8h46M157.4 171.1h.7l-.3 1.7z"/>
</g>
<g fill="#000" stroke="#000" stroke-width=".18">
<path d="M151.5 17.9h.8l-.4 1.7zM157.2 18.9h.7l-.3 1.8zM151.9 20.7l.4 1.7h-.8zM157.2 28.4h.7l-.3 1.8zM157.6 24.9l.3 1.8h-.7zM161.8 24.9l.4 1.8h-.7zM166.1 24.9l.3 1.8h-.7zM161.5 49.7h.7l-.4 1.7zM165.7 56h.7l-.3 1.8zM12.1 68l1.7-.4v.8zM59.7 63l1.8-.4v.7zM98.5 62.6l1.7 .4-1.7 .3z"/>
<path d="M146.1 67.6l1.8 .4-1.8 .4zM25.9 94.5l1.7-.3v.7zM51.3 100.3l1.8-.3v.7zM78.2 94.2l1.8 .3-1.8 .4zM80 100.3l1.7-.3v.7zM80 94.5l1.7-.3v.7zM132.3 94.2l1.8 .3-1.8 .4zM78.2 100l1.8 .3-1.8 .4zM106.8 100l1.8 .3-1.8 .4zM112.3 111.6l.5 .5-1.5 1zM157.8 115.5l.3 1.8h-.7zM132.2 151.9l-.1 1.8-.7-.2z"/>
<path d="M157.4 142.4h.7l-.3 1.8zM157.8 144.2l.3 1.8h-.7zM157.4 171.1h.7l-.3 1.7z"/>
</g>
<text font-size="5.2" x="191" y="201.3">PR2033 Ground up speaker.iam</text>
<g font-size="5.1">
<text x="67.4" y="73.6">B-B ( 3 : 1 )</text>
<text x="142.7" y="160.9">B</text>
<text x="14.3" y="162.3">B</text>
</g>
<text font-size="3.9" x="272.3" y="192.9">2016.03.12</text>
<g font-size="3.4">
<text x="279.4" y="199.5">SHEET</text>
<text x="279.5" y="203.2">2 of 3</text>
</g>
<g font-size="3.1">
<text x="150.8" y="16" transform="rotate(-90 150.8 16)">0.5</text>
<text x="156.5" y="16" transform="rotate(-90 156.5 16)">2.0</text>
<text x="156.5" y="29.6" transform="rotate(-90 156.5 29.6)">2.5</text>
<text x="160.7" y="41.4" transform="rotate(-90 160.7 41.4)">12.5</text>
<text x="165" y="44.7" transform="rotate(-90 165 44.7)">15.5</text>
<text x="77.3" y="61.9">19.1</text>
<text x="77.3" y="66.9">64.0</text>
<text x="50.2" y="93.4">25.5</text>
<text x="104.4" y="93.4">25.5</text>
<text x="63" y="99.2">13.5</text>
<text x="91.6" y="99.2">13.5</text>
<text x="156.6" y="132.5" transform="rotate(-90 156.6 132.5)">13.5</text>
<text x="156.6" y="161.2" transform="rotate(-90 156.6 161.2)">13.5</text>
</g>
<g font-size="2.8">
<text x="119.8" y="108.7">n3.4 THRU 4x</text>
<text x="133.4" y="168.5">n7.5 THRU 2x</text>
<text x="126.4" y="190.3">UNSPECIFIED DIMENSIONS IN mm</text>
</g>
<g font-size="2.6">
<text x="220.8" y="190.6">designed and drawn by SPENCER WRIGHT</text>
<text x="133.2" y="203.3">BREAK ALL SHARP EDGES</text>
</g>
<text font-size="2.3" x="134.1" y="192.6">STANDARD TOLERANCES:</text>
<g font-size="2.1">
<text x="172.3" y="189.7">MATERIAL:</text>
<text x="172.3" y="195.2">FINISH: N/A</text>
<text x="225" y="193.3">info, documentation &amp; jokes at pencerw.com</text>
</g>
<g font-size="1.5">
<text x="143.4" y="196.3">x.xx =</text>
<text x="143.7" y="194.4">angular =</text>
<text x="149" y="196.3">.3mm</text>
<text x="151.1" y="194.4">2~</text>
<text x="226.4" y="195.2">copy my designs if you must, but do let me know first :)</text>
<text x="141.9" y="200">x.xxxx =</text>
<text x="142.6" y="198.2">x.xxx =</text>
<text x="149" y="198.2">.13mm</text>
<text x="149" y="200">.013mm</text>
</g>
<g font-size="1">
<text x="147.9" y="195.7">+</text>
<text x="147.9" y="197.5">+</text>
<text x="148" y="196">-</text>
<text x="148" y="197.9">-</text>
<text x="149.9" y="193.8">+</text>
<text x="150.1" y="194.1">-</text>
<text x="147.9" y="199.4">+</text>
<text x="148" y="199.7">-</text>
</g>
</svg>
